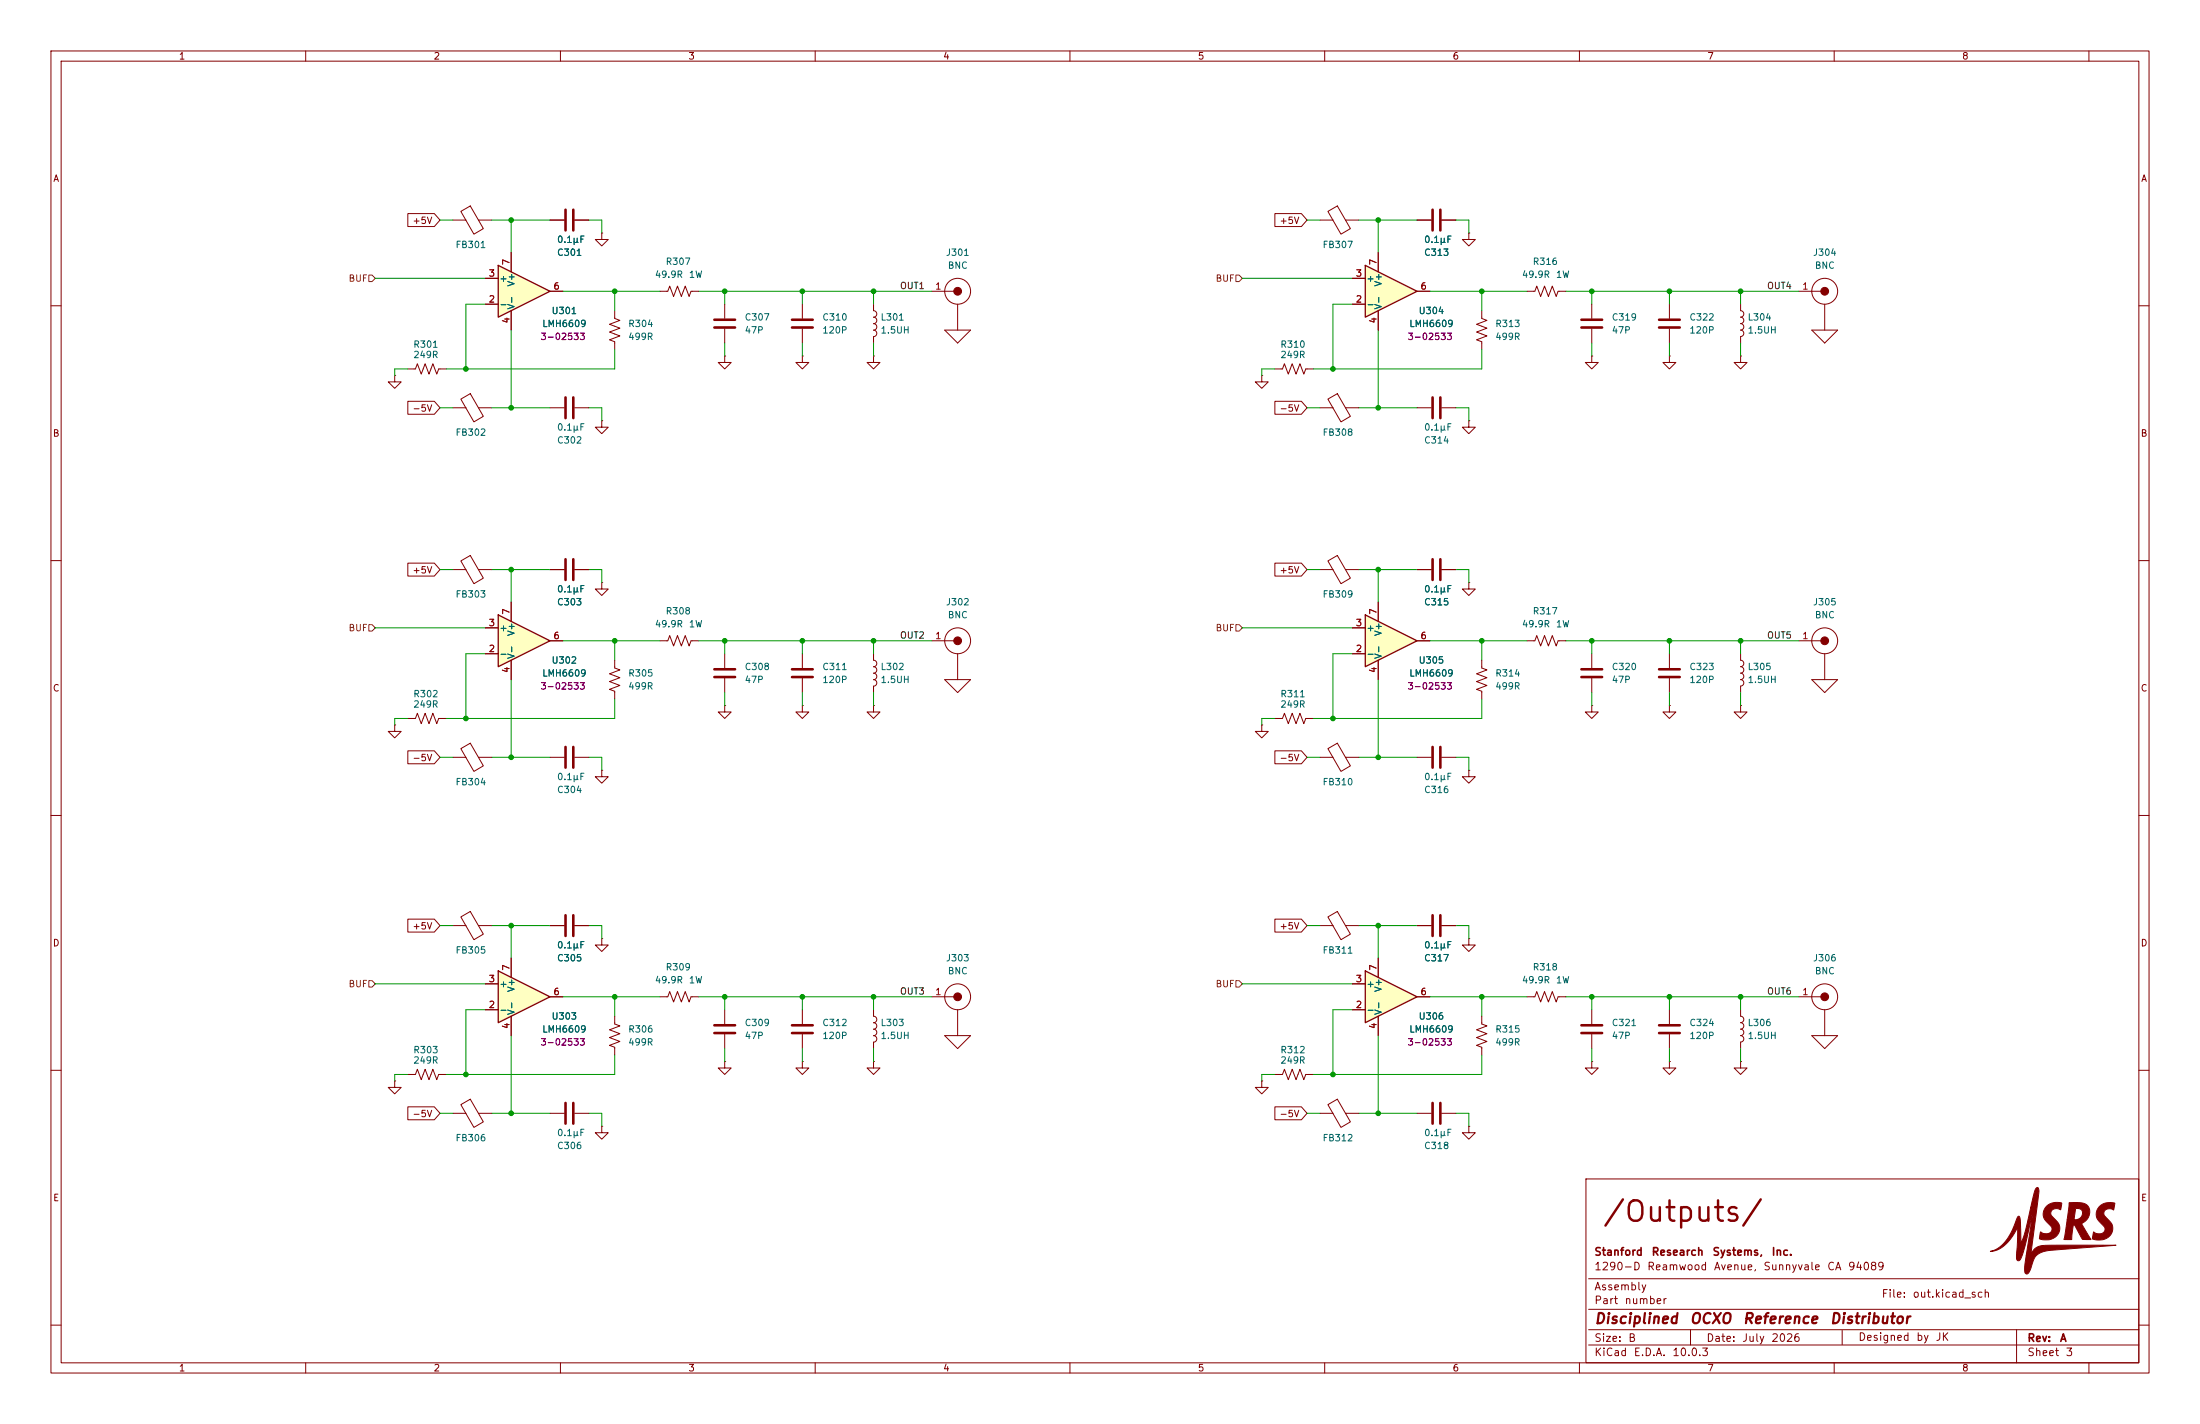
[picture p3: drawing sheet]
<svg xmlns="http://www.w3.org/2000/svg" width="432mm" height="279mm" viewBox="0 0 432 279" stroke-linecap="round" stroke-linejoin="round" font-family="sans-serif">
<g fill="none" stroke="#840000" stroke-width=".2">
<path d="M10 10h411.8v259.4h-411.8zM12 12h407.8v255.4h-407.8zM60 10v2M110 10v2M160 10v2M210 10v2M260 10v2M310 10v2M360 10v2M410 10v2M288.3 45.7v1.3h1.3l-1.3 1.3-1.3-1.3h1.3M288.3 45.7h.1"/>
<path d="M299.7 57.2h1.5l.4-1.1 .8 2.1 .7-2.1 .8 2.1 .8-2.1 .7 2.1 .4-1h1.5M327.7 59.7v2.8M341.6 59.7v1.3h.1a.63 .63 0 0 1 .6 .6 .63 .63 0 0 1-.7 .6h.1a.63 .63 0 0 1 .6 .7 .63 .63 0 0 1-.7 .6h.1a.63 .63 0 0 1 .6 .7 .63 .63 0 0 1-.7 .6h.1a.63 .63 0 0 1 .6 .7 .63 .63 0 0 1-.7 .5v1.3M353.1 57.2h5M358.1 59.7v5.1M10 60h2M260.6 78.3l1.9-1.1 2.5 4.5-1.8 1.1zM290.8 61v1.5l1 .4-2 .7 2 .8-2 .8 2 .7-2 .8 1 .4v1.5M327.7 69.9v1.2h1.2l-1.2 1.3-1.3-1.3h1.3M327.7 69.9h.1M327.7 64.5v2.8M341.6 69.9v1.2h1.3l-1.3 1.3-1.2-1.3h1.2"/>
<path d="M341.6 69.9h.1M355.6 64.8h5.1l-2.6 2.5zM419.8 60h2M259.1 80h2.5M264.1 80h2.6M10 110h2M419.8 110h2M299.7 125.7h1.5l.4-1 .8 2 .7-2 .8 2 .8-2 .7 2 .4-1h1.5M341.6 138.4v1.3h1.3l-1.3 1.3-1.2-1.3h1.2M341.6 138.4h.1M10 160h2M247.6 142.2v1.3h1.3l-1.3 1.3-1.2-1.3h1.2"/>
<path d="M247.6 142.2h.1M250.2 141h1.5l.4-1 .8 2 .7-2 .8 2 .7-2 .8 2 .4-1h1.5M419.8 160h2M260.6 179.9l1.9-1.1 2.5 4.5-1.8 1.1zM142.2 198.1v2.8M171.4 198.1v1.3a.64 .64 0 0 1 .7 .6 .64 .64 0 0 1-.7 .7M182.9 195.6h5.1M188 198.1v5.1M259.1 181.6h2.5M264.1 181.6h2.6M290.8 199.4v1.5l1 .4-2 .8 2 .7-2 .8 2 .7-2 .8 1 .4v1.5M299.7 195.6h1.5l.4-1 .8 2 .7-2 .8 2 .8-2 .7 2 .4-1h1.5"/>
<path d="M353.1 195.6h5M358.1 198.1v5.1M10 210h2M142.2 208.3v1.3h1.3l-1.3 1.2-1.2-1.2h1.2M142.2 208.3h.1M142.2 202.9v2.8M171.4 200.7a.64 .64 0 0 1 .7 .6 .64 .64 0 0 1-.7 .6 .64 .64 0 0 1 .7 .7 .64 .64 0 0 1-.7 .6 .64 .64 0 0 1 .7 .6 .64 .64 0 0 1-.7 .7v1.2M185.4 203.2h5.1l-2.5 2.5zM247.6 212.1v1.3h1.3l-1.3 1.2-1.2-1.2h1.2M247.6 212.1h.1M250.2 210.8h1.5l.4-1 .8 2 .7-2 .8 2 .7-2 .8 2 .4-1h1.5M278.1 218.4h2.8"/>
<path d="M283 218.4h2.7M355.6 203.2h5.1l-2.6 2.5zM419.8 210h2M288.3 221v1.3h1.3l-1.3 1.2-1.3-1.2h1.3M288.3 221h.1M311.3 231.3h108.5v36.1h-108.5zM10 260h2M311.8 256.9h108M311.8 250.9h108M419.8 260h2M60 267.4v2M110 267.4v2"/>
<path d="M160 267.4v2M210 267.4v2M260 267.4v2M310 267.4v2M311.8 263.9h108M311.8 260.9h108M331.8 260.9v3M360 267.4v2M361.6 261v2.8M395.8 260.9v6.5M410 267.4v2"/>
<circle cx="358.1" cy="57.1" r="2.54"/>
<circle cx="188" cy="195.6" r="2.54"/>
<circle cx="358.1" cy="195.6" r="2.54"/>
</g>
<g fill="#840000" stroke="#840000" stroke-width=".2">
<path d="M399.6 233.1l.4-.1 .2 .9-1.6 12.3a3.2 3.2 0 0 1 3.5-1.9h13.2l-7.8 .6a31.3 31.3 0 0 0-6.9 .8 3.4 3.4 0 0 0-1.9 2.9l-.1 .2a1.79 1.79 0 0 1-.8 1.2 1.2 1.2 0 0 1-.4-1.5l.3-2.2h.9h-.9l1.4-9.2-2 8.5a2.39 2.39 0 0 1-.9 1.8h-.2a3.1 3.1 0 0 1-.1-2.5l.1-4a8.1 8.1 0 0 1-4.6 4.6h-.8a6 6 0 0 0 4.2-3.8l1-2.5a.45 .45 0 0 1 .6-.5l.1 .9 .1 4.3a29.9 29.9 0 0 0 2-7h.5h-.5l.1-.6a8.3 8.3 0 0 1 .9-3.2z"/>
<path d="M412 236.8a3.1 3.1 0 0 1 3.1-.7l-.3 1.3a1.28 1.28 0 0 0-1.9 .5l.1 .5a4.8 4.8 0 0 1 1.7 2.5 2.68 2.68 0 0 1-3.5 2.3h-.2a.29 .29 0 0 1-.3-.1 .29 .29 0 0 1 0-.4l.2-1a1.41 1.41 0 0 0 2.3-.4 3.1 3.1 0 0 0-1.3-1.8 2.01 2.01 0 0 1 .1-2.7z"/>
<path d="M401.8 236.6a2.94 2.94 0 0 1 2.9-.5l-.2 1.3a1.13 1.13 0 0 0-1.3-.2 1.13 1.13 0 0 0-.6 1.1l.5 .7a2.29 2.29 0 0 1 1 2.7 2.29 2.29 0 0 1-2.4 1.6l-.8-.1a.43 .43 0 0 1-.6-.4l.3-1.1a1.38 1.38 0 0 0 2.1-.4 1.51 1.51 0 0 0-.9-1.4 2.1 2.1 0 0 1 0-3.3z"/>
<path d="M406.1 236a6.2 6.2 0 0 1 3.4 .3 2.27 2.27 0 0 1-1 3.8l1.9 3.1h-1.7l-1.5-2.8-.2-.1-.4 2.9h-1.5l.6-3.9h1.4a1.26 1.26 0 0 0 1.4-.5 1.26 1.26 0 0 0-.2-1.6l-.5-.1a.33 .33 0 0 0-.4 .1 .33 .33 0 0 0-.1 .4l-.2 1.7h-1.4z"/>
<circle cx="358.1" cy="195.6" r=".76"/>
<circle cx="188" cy="195.6" r=".76"/>
<circle cx="358.1" cy="57.1" r=".76"/>
</g>
<path d="M325.6 62.7h4.1M325.6 64.3h4.1M140.2 201.2h4.1M140.2 202.7h4.1M281.2 216.4v4.1M282.7 216.4v4.1" fill="none" stroke="#840000" stroke-width=".51"/>
<path d="M97.8 52.1l10.1 5.1-10.1 5z" fill="#ffffc2"/>
<path d="M97.8 52.1l10.1 5.1-10.1 5z" fill="none" stroke="#840000" stroke-width=".25"/>
<g fill="none" stroke="#840000" stroke-width=".2">
<path d="M95.2 59.7h2.6M95.2 54.6h2.6M100.3 49.5v3.8M107.9 57.2h2.6M118.1 45.7v1.3h1.3l-1.3 1.3-1.3-1.3h1.3M118.1 45.7h.1M259.1 43.2h2.5M260.6 41.5l1.9-1.1 2.5 4.5-1.8 1zM264.1 43.2h2.6M278.1 43.2h2.8M283 43.2h2.7M312.4 59.7v2.8"/>
<path d="M77.5 73.7v1.2h1.2l-1.2 1.3-1.3-1.3h1.3M77.5 73.7h.1M100.3 61v3.8M312.4 69.9v1.2h1.3l-1.3 1.3-1.3-1.3h1.3M312.4 69.9h.1M312.4 64.5v2.8M341.6 128.3v1.2h.1a.63 .63 0 0 1 .6 .7 .63 .63 0 0 1-.7 .6h.1a.63 .63 0 0 1 .6 .7 .63 .63 0 0 1-.7 .6h.1a.63 .63 0 0 1 .6 .7 .63 .63 0 0 1-.7 .5M341.6 133.4h.1a.63 .63 0 0 1 .6 .6 .63 .63 0 0 1-.7 .6M341.6 134.6v1.3M353.1 125.7h5M355.6 133.4h5.1l-2.6 2.5zM358.1 128.3v5.1"/>
<path d="M341.6 198.1v1.3h.1a.63 .63 0 0 1 .6 .7 .63 .63 0 0 1-.7 .6h.1a.63 .63 0 0 1 .6 .6 .63 .63 0 0 1-.7 .6h.1a.63 .63 0 0 1 .6 .7 .63 .63 0 0 1-.7 .6h.1a.63 .63 0 0 1 .6 .7 .63 .63 0 0 1-.7 .6v1.2M327.7 208.3v1.3h1.2l-1.2 1.2-1.3-1.2h1.3M327.7 208.3h.1"/>
<circle cx="358.1" cy="125.7" r="2.54"/>
</g>
<path d="M281.2 41.1v4.1M282.7 41.1v4.1M310.4 62.7h4.1M310.4 64.3h4.1" fill="none" stroke="#840000" stroke-width=".51"/>
<circle cx="358.1" cy="125.7" r=".76" fill="#840000" stroke="#840000" stroke-width=".2"/>
<path d="M268 52.1l10.1 5.1-10.1 5z" fill="#ffffc2"/>
<path d="M268 52.1l10.1 5.1-10.1 5z" fill="none" stroke="#840000" stroke-width=".25"/>
<g fill="none" stroke="#840000" stroke-width=".2">
<path d="M265.4 59.7h2.6M265.4 54.6h2.6M270.5 49.5v3.8M278.1 57.2h2.6M270.5 61v3.8M278.1 111.8h2.8M283 111.8h2.7M312.4 138.4v1.3h1.3l-1.3 1.3-1.3-1.3h1.3M312.4 138.4h.1M312.4 128.3v2.8M312.4 133.1v2.8M341.6 208.3v1.3h1.3l-1.3 1.2-1.2-1.2h1.2"/>
<path d="M341.6 208.3h.1"/>
</g>
<path d="M281.2 109.7v4.1M282.7 109.7v4.1M310.4 131.3h4.1M310.4 132.8h4.1" fill="none" stroke="#840000" stroke-width=".51"/>
<path d="M268 120.7l10.1 5-10.1 5.1z" fill="#ffffc2"/>
<path d="M268 120.7l10.1 5-10.1 5.1z" fill="none" stroke="#840000" stroke-width=".25"/>
<g fill="none" stroke="#840000" stroke-width=".2">
<path d="M278.1 80h2.8M283 80h2.7M288.3 82.6v1.2h1.3l-1.3 1.3-1.3-1.3h1.3M288.3 82.6h.1M259.1 111.8h2.5M260.6 110.1l1.9-1.1 2.5 4.4-1.8 1.1zM264.1 111.8h2.6M270.5 118.1v3.8M288.3 114.3v1.3h1.3l-1.3 1.2-1.3-1.2h1.3M288.3 114.3h.1M265.4 128.3h2.6M265.4 123.2h2.6"/>
<path d="M270.5 129.5v3.9M278.1 125.7h2.6M290.8 129.5v1.6l1 .3-2 .8 2 .8-2 .7 2 .8-2 .8 1 .3v1.6M327.7 138.4v1.3h1.2l-1.2 1.3-1.3-1.3h1.3M327.7 138.4h.1M327.7 128.3v2.8M327.7 133.1v2.8M278.1 148.6h2.8M283 148.6h2.7M288.3 151.1v1.3h1.3l-1.3 1.3-1.3-1.3h1.3M288.3 151.1h.1M288.3 184.2v1.2h1.3l-1.3 1.3-1.3-1.3h1.3"/>
<path d="M288.3 184.2h.1M327.7 198.1v2.8M327.7 202.9v2.8"/>
</g>
<path d="M281.2 78v4M282.7 78v4M325.6 131.3h4.1M325.6 132.8h4.1M281.2 146.6v4M282.7 146.6v4M325.6 201.2h4.1M325.6 202.7h4.1" fill="none" stroke="#840000" stroke-width=".51"/>
<path d="M268 190.5l10.1 5.1-10.1 5.1z" fill="#ffffc2"/>
<path d="M268 190.5l10.1 5.1-10.1 5.1z" fill="none" stroke="#840000" stroke-width=".25"/>
<g fill="none" stroke="#840000" stroke-width=".2">
<path d="M88.9 43.2h2.5M90.4 41.5l1.9-1.1 2.6 4.5-1.9 1zM93.9 43.2h2.6M129.5 57.2h1.6l.3-1.1 .8 2.1 .8-2.1 .7 2.1 .8-2.1 .8 2.1 .3-1h1.6M142.2 59.7v2.8M157.5 59.7v2.8M171.4 59.7v1.3a.64 .64 0 0 1 .7 .6 .64 .64 0 0 1-.7 .6 .64 .64 0 0 1 .7 .7 .64 .64 0 0 1-.7 .6 .64 .64 0 0 1 .7 .6 .64 .64 0 0 1-.7 .7 .64 .64 0 0 1 .7 .6 .64 .64 0 0 1-.7 .6v1.3M182.9 57.2h5.1M188 59.7v5.1M80 72.4h1.5l.4-1 .8 2 .7-2 .8 2 .8-2 .7 2 .4-1h1.5M90.4 78.3l1.9-1.1 2.6 4.5-1.9 1.1zM120.6 61v1.5l1.1 .4-2.1 .7 2.1 .8-2.1 .8 2.1 .7-2.1 .8 1 .4v1.5"/>
<path d="M142.2 69.9v1.2h1.3l-1.3 1.3-1.2-1.3h1.2M142.2 69.9h.1M142.2 64.5v2.8M157.5 69.9v1.2h1.2l-1.2 1.3-1.3-1.3h1.3M157.5 69.9h.1M157.5 64.5v2.8M171.4 69.9v1.2h1.3l-1.3 1.3-1.2-1.3h1.2M171.4 69.9h.1M185.4 64.8h5.1l-2.5 2.5zM247.6 73.7v1.2h1.3l-1.3 1.3-1.2-1.3h1.2M247.6 73.7h.1M250.2 72.4h1.5l.4-1 .8 2 .7-2 .8 2 .7-2 .8 2 .4-1h1.5"/>
<path d="M88.9 80h2.5M93.9 80h2.6M107.9 80h2.8M112.8 80h2.8M118.1 82.6v1.2h1.3l-1.3 1.3-1.3-1.3h1.3M118.1 82.6h.1M120.6 129.5v1.6l1.1 .3-2.1 .8 2.1 .8-2.1 .7 2.1 .8-2.1 .8 1 .3v1.6M129.5 125.7h1.6l.3-1 .8 2 .8-2 .7 2 .8-2 .8 2 .3-1h1.6M142.2 138.4v1.3h1.3l-1.3 1.3-1.2-1.3h1.2M142.2 138.4h.1M142.2 128.3v2.8M142.2 133.1v2.8"/>
<path d="M157.5 138.4v1.3h1.2l-1.2 1.3-1.3-1.3h1.3M157.5 138.4h.1M157.5 128.3v2.8M157.5 133.1v2.8M171.4 138.4v1.3h1.3l-1.3 1.3-1.2-1.3h1.2M171.4 138.4h.1M171.4 128.3v1.2a.64 .64 0 0 1 .7 .7 .64 .64 0 0 1-.7 .6 .64 .64 0 0 1 .7 .7 .64 .64 0 0 1-.7 .6 .64 .64 0 0 1 .7 .6 .64 .64 0 0 1-.7 .7 .64 .64 0 0 1 .7 .6 .64 .64 0 0 1-.7 .6v1.3M182.9 125.7h5.1M185.4 133.4h5.1l-2.5 2.5zM188 128.3v5.1M88.9 148.6h2.5M90.4 146.9l1.9-1.1 2.6 4.5-1.9 1.1z"/>
<path d="M93.9 148.6h2.6M107.9 148.6h2.8M112.8 148.6h2.8M118.1 151.1v1.3h1.3l-1.3 1.3-1.3-1.3h1.3M118.1 151.1h.1M259.1 148.6h2.5M260.6 146.9l1.9-1.1 2.5 4.5-1.8 1.1zM264.1 148.6h2.6M90.4 179.9l1.9-1.1 2.6 4.5-1.9 1.1zM88.9 181.6h2.5M93.9 181.6h2.6M107.9 181.6h2.8"/>
<path d="M112.8 181.6h2.8M118.1 184.2v1.2h1.3l-1.3 1.3-1.3-1.3h1.3M118.1 184.2h.1M265.4 198.1h2.6M265.4 193h2.6M270.5 188v3.8M270.5 199.4v3.8M278.1 195.6h2.6M278.1 181.6h2.8M283 181.6h2.7M312.4 198.1v2.8M77.5 212.1v1.3h1.2l-1.2 1.2-1.3-1.2h1.3"/>
<path d="M77.5 212.1h.1M80 210.8h1.5l.4-1 .8 2 .7-2 .8 2 .8-2 .7 2 .4-1h1.5M88.9 218.4h2.5M90.4 216.7l1.9-1 2.6 4.4-1.9 1.1zM93.9 218.4h2.6M107.9 218.4h2.8M112.8 218.4h2.8M259.1 218.4h2.5M260.6 216.7l1.9-1 2.5 4.4-1.8 1.1zM264.1 218.4h2.6M312.4 208.3v1.3h1.3l-1.3 1.2-1.3-1.2h1.3M312.4 208.3h.1"/>
<path d="M312.4 202.9v2.8M118.1 221v1.3h1.3l-1.3 1.2-1.3-1.2h1.3M118.1 221h.1"/>
<circle cx="188" cy="57.1" r="2.54"/>
<circle cx="188" cy="125.7" r="2.54"/>
</g>
<g fill="none" stroke="#840000" stroke-width=".51">
<path d="M111 78v4M112.5 78v4M140.2 62.7h4.1M140.2 64.3h4.1M155.4 62.7h4.1M155.4 64.3h4.1M140.2 131.3h4.1M140.2 132.8h4.1M155.4 131.3h4.1M155.4 132.8h4.1M111 146.6v4M112.5 146.6v4"/>
<path d="M111 179.6v4M112.5 179.6v4M281.2 179.6v4M282.7 179.6v4M111 216.4v4.1M112.5 216.4v4.1M310.4 201.2h4.1M310.4 202.7h4.1"/>
</g>
<g fill="#840000" stroke="#840000" stroke-width=".2">
<circle cx="188" cy="57.1" r=".76"/>
<circle cx="188" cy="125.7" r=".76"/>
</g>
<path d="M97.8 190.5l10.1 5.1-10.1 5.1z" fill="#ffffc2"/>
<path d="M97.8 190.5l10.1 5.1-10.1 5.1z" fill="none" stroke="#840000" stroke-width=".25"/>
<g fill="none" stroke="#840000" stroke-width=".2">
<path d="M107.9 43.2h2.8M112.8 43.2h2.8M88.9 111.8h2.5M90.4 110.1l1.9-1.1 2.6 4.4-1.9 1.1zM93.9 111.8h2.6M107.9 111.8h2.8M112.8 111.8h2.8M118.1 114.3v1.3h1.3l-1.3 1.2-1.3-1.2h1.3M118.1 114.3h.1M77.5 142.2v1.3h1.2l-1.2 1.3-1.3-1.3h1.3M77.5 142.2h.1M80 141h1.5l.4-1 .8 2 .7-2 .8 2 .8-2 .7 2 .4-1h1.5"/>
<path d="M95.2 198.1h2.6M95.2 193h2.6M100.3 188v3.8M100.3 199.4v3.8M107.9 195.6h2.6"/>
</g>
<path d="M111 41.1v4.1M112.5 41.1v4.1M111 109.7v4.1M112.5 109.7v4.1" fill="none" stroke="#840000" stroke-width=".51"/>
<path d="M97.8 120.7l10.1 5-10.1 5.1z" fill="#ffffc2"/>
<path d="M97.8 120.7l10.1 5-10.1 5.1z" fill="none" stroke="#840000" stroke-width=".25"/>
<g fill="none" stroke="#840000" stroke-width=".2">
<path d="M80 41.9h5.2l1.2 1.3-1.2 1.3h-5.2zM95.2 59.7h2.6M95.2 54.6h2.6M100.3 49.5v3.8M107.9 43.2h2.8M107.9 57.2h2.6M112.8 43.2h2.8M250.2 41.9h5.2l1.1 1.3-1.1 1.3h-5.2zM265.4 59.7h2.6M265.4 54.6h2.6M270.5 49.5v3.8M278.1 43.2h2.8"/>
<path d="M278.1 57.2h2.6M283 43.2h2.7M80 78.7h5.2l1.2 1.3-1.2 1.3h-5.2zM100.3 61v3.8M250.2 78.7h5.2l1.1 1.3-1.1 1.3h-5.2zM270.5 61v3.8M80 110.5h5.2l1.2 1.3-1.2 1.2h-5.2zM100.3 118.1v3.8M107.9 111.8h2.8M112.8 111.8h2.8M250.2 110.5h5.2l1.1 1.3-1.1 1.2h-5.2zM270.5 118.1v3.8"/>
<path d="M278.1 111.8h2.8M283 111.8h2.7M95.2 128.3h2.6M95.2 123.2h2.6M100.3 129.5v3.9M107.9 125.7h2.6M265.4 128.3h2.6M265.4 123.2h2.6M270.5 129.5v3.9M278.1 125.7h2.6M80 147.3h5.2l1.2 1.3-1.2 1.3h-5.2zM250.2 147.3h5.2l1.1 1.3-1.1 1.3h-5.2z"/>
<path d="M80 180.3h5.2l1.2 1.3-1.2 1.3h-5.2zM95.2 198.1h2.6M95.2 193h2.6M100.3 188v3.8M100.3 199.4v3.8M107.9 195.6h2.6M107.9 181.6h2.8M112.8 181.6h2.8M120.6 199.4v1.5l1.1 .4-2.1 .8 2.1 .7-2.1 .8 2.1 .7-2.1 .8 1 .4v1.5M129.5 195.6h1.6l.3-1 .8 2 .8-2 .7 2 .8-2 .8 2 .3-1h1.6M157.5 198.1v2.8M250.2 180.3h5.2l1.1 1.3-1.1 1.3h-5.2z"/>
<path d="M265.4 198.1h2.6M265.4 193h2.6M270.5 188v3.8M270.5 199.4v3.8M278.1 195.6h2.6M278.1 181.6h2.8M283 181.6h2.7M80 217.2h5.2l1.2 1.2-1.2 1.3h-5.2zM157.5 208.3v1.3h1.2l-1.2 1.2-1.3-1.2h1.3M157.5 208.3h.1M157.5 202.9v2.8M171.4 208.3v1.3h1.3l-1.3 1.2-1.2-1.2h1.2"/>
<path d="M171.4 208.3h.1M250.2 217.2h5.2l1.1 1.2-1.1 1.3h-5.2z"/>
</g>
<path d="M155.4 201.2h4.1M155.4 202.7h4.1" fill="none" stroke="#840000" stroke-width=".51"/>
<path d="M72.4 54h.6l.7 .6-.7 .6h-.6zM242.6 54h.6l.6 .6-.6 .6h-.6zM72.4 122.6h.6l.7 .6-.7 .6h-.6zM242.6 122.6h.6l.6 .6-.6 .6h-.6zM72.4 192.4h.6l.7 .6-.7 .7h-.6zM242.6 192.4h.6l.6 .6-.6 .7h-.6z" fill="none" stroke="#725600" stroke-width=".2"/>
<g fill="none" stroke="#009600" stroke-width=".2">
<path d="M73.7 54.6h21.5M86.4 43.2h2.5M95.2 59.7h-3.8v12.7M96.5 43.2h11.4M100.3 43.2v6.3M110.5 57.2h19M115.6 43.2h2.5v2.5M120.6 57.2v3.8M137.2 57.2h45.7M142.2 57.2v2.5M157.5 57.2v2.5M171.4 57.2v2.5"/>
<path d="M243.8 54.6h21.6M256.5 43.2h2.6M265.4 59.7h-3.8v12.7M266.7 43.2h11.4M270.5 43.2v6.3M280.7 57.2h19M285.7 43.2h2.6v2.5M290.8 57.2v3.8M307.3 57.2h45.8M312.4 57.2v2.5M327.7 57.2v2.5M341.6 57.2v2.5"/>
<path d="M80 72.4h-2.5v1.3M100.3 64.8v15.2M120.6 68.6v3.8h-33M142.2 67.3v2.6M157.5 67.3v2.6M171.4 67.3v2.6M250.2 72.4h-2.6v1.3M270.5 64.8v15.2M290.8 68.6v3.8h-33M312.4 67.3v2.6M327.7 67.3v2.6M341.6 67.3v2.6"/>
<path d="M86.4 80h2.5M96.5 80h11.4M115.6 80h2.5v2.6M256.5 80h2.6M266.7 80h11.4M285.7 80h2.6v2.6M86.4 111.8h2.5M96.5 111.8h11.4M100.3 111.8v6.3M115.6 111.8h2.5v2.5M256.5 111.8h2.6M266.7 111.8h11.4"/>
<path d="M270.5 111.8v6.3M285.7 111.8h2.6v2.5M73.7 123.2h21.5M95.2 128.3h-3.8v12.7M100.3 133.4v15.2M110.5 125.7h19M120.6 137.2v3.8h-33M120.6 125.7v3.8M137.2 125.7h45.7M142.2 125.7v2.6M142.2 135.9v2.5M157.5 125.7v2.6"/>
<path d="M157.5 135.9v2.5M171.4 125.7v2.6M171.4 135.9v2.5M243.8 123.2h21.6M265.4 128.3h-3.8v12.7M270.5 133.4v15.2M280.7 125.7h19M290.8 137.2v3.8h-33M290.8 125.7v3.8M307.3 125.7h45.8M312.4 125.7v2.6M312.4 135.9v2.5"/>
<path d="M327.7 125.7v2.6M327.7 135.9v2.5M341.6 125.7v2.6M341.6 135.9v2.5M80 141h-2.5v1.2M86.4 148.6h2.5M96.5 148.6h11.4M115.6 148.6h2.5v2.5M250.2 141h-2.6v1.2M256.5 148.6h2.6M266.7 148.6h11.4M285.7 148.6h2.6v2.5"/>
<path d="M73.7 193h21.5M86.4 181.6h2.5M95.2 198.1h-3.8v12.7M96.5 181.6h11.4M100.3 181.6v6.4M110.5 195.6h19M115.6 181.6h2.5v2.6M120.6 195.6v3.8M137.2 195.6h45.7M142.2 195.6v2.5M157.5 195.6v2.5M171.4 195.6v2.5"/>
<path d="M243.8 193h21.6M256.5 181.6h2.6M265.4 198.1h-3.8v12.7M266.7 181.6h11.4M270.5 181.6v6.4M280.7 195.6h19M285.7 181.6h2.6v2.6M290.8 195.6v3.8M307.3 195.6h45.8M312.4 195.6v2.5M327.7 195.6v2.5M341.6 195.6v2.5"/>
<path d="M80 210.8h-2.5v1.3M86.4 218.4h2.5M96.5 218.4h11.4M100.3 203.2v15.2M115.6 218.4h2.5v2.6M120.6 207v3.8h-33M142.2 205.7v2.6M157.5 205.7v2.6M171.4 205.7v2.6M250.2 210.8h-2.6v1.3M256.5 218.4h2.6M266.7 218.4h11.4"/>
<path d="M270.5 203.2v15.2M285.7 218.4h2.6v2.6M290.8 207v3.8h-33M312.4 205.7v2.6M327.7 205.7v2.6M341.6 205.7v2.6"/>
</g>
<g fill="#009600" stroke="#009600" stroke-width=".2">
<circle cx="270.5" cy="111.8" r=".46"/>
<circle cx="341.6" cy="57.2" r=".46"/>
<circle cx="312.4" cy="57.2" r=".46"/>
<circle cx="290.8" cy="57.2" r=".46"/>
<circle cx="327.7" cy="57.2" r=".46"/>
<circle cx="341.6" cy="195.6" r=".46"/>
<circle cx="327.7" cy="125.7" r=".46"/>
<circle cx="312.4" cy="125.7" r=".46"/>
<circle cx="341.6" cy="125.7" r=".46"/>
<circle cx="290.8" cy="125.7" r=".46"/>
<circle cx="270.5" cy="218.4" r=".46"/>
<circle cx="261.6" cy="210.8" r=".46"/>
<circle cx="270.5" cy="181.6" r=".46"/>
<circle cx="270.5" cy="80" r=".46"/>
<circle cx="261.6" cy="72.4" r=".46"/>
<circle cx="270.5" cy="43.2" r=".46"/>
<circle cx="270.5" cy="148.6" r=".46"/>
<circle cx="261.6" cy="141" r=".46"/>
<circle cx="290.8" cy="195.6" r=".46"/>
<circle cx="312.4" cy="195.6" r=".46"/>
<circle cx="327.7" cy="195.6" r=".46"/>
<circle cx="171.4" cy="57.2" r=".46"/>
<circle cx="157.5" cy="57.2" r=".46"/>
<circle cx="142.2" cy="57.2" r=".46"/>
<circle cx="171.4" cy="125.7" r=".46"/>
<circle cx="157.5" cy="125.7" r=".46"/>
<circle cx="142.2" cy="125.7" r=".46"/>
<circle cx="91.4" cy="210.8" r=".46"/>
<circle cx="100.3" cy="218.4" r=".46"/>
<circle cx="100.3" cy="148.6" r=".46"/>
<circle cx="91.4" cy="141" r=".46"/>
<circle cx="100.3" cy="111.8" r=".46"/>
<circle cx="120.6" cy="125.7" r=".46"/>
<circle cx="100.3" cy="181.6" r=".46"/>
<circle cx="157.5" cy="195.6" r=".46"/>
<circle cx="120.6" cy="195.6" r=".46"/>
<circle cx="171.4" cy="195.6" r=".46"/>
<circle cx="142.2" cy="195.6" r=".46"/>
<circle cx="120.6" cy="57.2" r=".46"/>
<circle cx="91.4" cy="72.4" r=".46"/>
<circle cx="100.3" cy="80" r=".46"/>
<circle cx="100.3" cy="43.2" r=".46"/>
</g>
<text font-size="4" fill="#840000" x="314.3" y="240.7">/Outputs/</text>
<g font-size="2" fill="#840000">
<text x="312.8" y="260.2">Disciplined</text>
<text x="331.5" y="260.2">OCXO</text>
<text x="341.9" y="260.2">Reference</text>
<text x="359" y="260.2">Distributor</text>
</g>
<g font-size="1.5" fill="#840000">
<text x="312.8" y="246.7">Stanford</text>
<text x="312.8" y="249.6">1290-D</text>
<text x="323.2" y="249.6">Reamwood</text>
<text x="324" y="246.7">Research</text>
<text x="336" y="246.7">Systems,</text>
<text x="336.3" y="249.6">Avenue,</text>
<text x="346" y="249.6">Sunnyvale</text>
<text x="347.6" y="246.7">Inc.</text>
<text x="358.5" y="249.6">CA</text>
<text x="362.6" y="249.6">94089</text>
<text x="312.8" y="256.2">Part</text>
<text x="312.8" y="253.5">Assembly</text>
<text x="318.7" y="256.2">number</text>
<text x="369.2" y="255">File:</text>
<text x="375.3" y="255">out.kicad_sch</text>
<text x="312.8" y="263.6">Size:</text>
<text x="319.5" y="263.6">B</text>
<text x="334.8" y="263.6">Date:</text>
<text x="341.8" y="263.6">July</text>
<text x="347.5" y="263.6">2026</text>
<text x="364.6" y="263.5">Designed</text>
<text x="376" y="263.5">by</text>
<text x="379.8" y="263.5">JK</text>
<text x="397.8" y="263.6">Rev:</text>
<text x="404.2" y="263.6">A</text>
<text x="312.8" y="266.4">KiCad</text>
<text x="320.5" y="266.4">E.D.A.</text>
<text x="328.1" y="266.4">10.0.3</text>
<text x="397.8" y="266.4">Sheet</text>
<text x="405.3" y="266.4">3</text>
</g>
<g font-size="1.3" fill="#840000">
<text x="35" y="12">1</text>
<text x="85" y="12">2</text>
<text x="135" y="12">3</text>
<text x="185" y="12">4</text>
<text x="235" y="12">5</text>
<text x="285" y="12">6</text>
<text x="335" y="12">7</text>
<text x="385" y="12">8</text>
<text x="10.3" y="36">A</text>
<text x="420.1" y="36">A</text>
<text x="80.9" y="44.2">+5V</text>
<text x="251" y="44.2">+5V</text>
<text x="80.9" y="81.1">-5V</text>
<text x="251" y="81.1">-5V</text>
<text x="10.3" y="86">B</text>
<text x="420.1" y="86">B</text>
<text x="80.9" y="112.8">+5V</text>
<text x="251" y="112.8">+5V</text>
<text x="10.3" y="136">C</text>
<text x="420.1" y="136">C</text>
<text x="80.9" y="149.7">-5V</text>
<text x="251" y="149.7">-5V</text>
<text x="10.3" y="186">D</text>
<text x="80.9" y="182.7">+5V</text>
<text x="251" y="182.7">+5V</text>
<text x="420.1" y="186">D</text>
<text x="80.9" y="219.5">-5V</text>
<text x="251" y="219.5">-5V</text>
<text x="10.3" y="236">E</text>
<text x="420.1" y="236">E</text>
<text x="35" y="269.4">1</text>
<text x="85" y="269.4">2</text>
<text x="135" y="269.4">3</text>
<text x="185" y="269.4">4</text>
<text x="235" y="269.4">5</text>
<text x="285" y="269.4">6</text>
<text x="335" y="269.4">7</text>
<text x="385" y="269.4">8</text>
</g>
<g font-size="1.3" fill="#006464">
<text x="109.2" y="48">0.1μF</text>
<text x="279.4" y="48">0.1μF</text>
<text x="89.3" y="49">FB301</text>
<text x="109.2" y="50.5">C301</text>
<text x="130.5" y="52.3">R307</text>
<text x="185.6" y="50.5">J301</text>
<text x="185.9" y="53">BNC</text>
<text x="259.5" y="49">FB307</text>
<text x="279.4" y="50.5">C313</text>
<text x="300.7" y="52.3">R316</text>
<text x="355.7" y="50.5">J304</text>
<text x="356.1" y="53">BNC</text>
<text x="97.9" y="55.6">+</text>
<text x="101.3" y="56.3" transform="rotate(-90 101.3 56.3)">V+</text>
<text x="128.4" y="54.8">49.9R</text>
<text x="135.1" y="54.8">1W</text>
<text x="268.1" y="55.6">+</text>
<text x="271.5" y="56.3" transform="rotate(-90 271.5 56.3)">V+</text>
<text x="298.6" y="54.8">49.9R</text>
<text x="305.3" y="54.8">1W</text>
<text x="97.9" y="60.7">-</text>
<text x="101.3" y="60.8" transform="rotate(-90 101.3 60.8)">V-</text>
<text x="106.3" y="64.5">LMH6609</text>
<text x="108.2" y="61.9">U301</text>
<text x="123.2" y="64.5">R304</text>
<text x="146.1" y="63.2">C307</text>
<text x="146.1" y="65.7">47P</text>
<text x="161.3" y="63.2">C310</text>
<text x="161.3" y="65.7">120P</text>
<text x="172.7" y="63.2">L301</text>
<text x="172.7" y="65.7">1.5UH</text>
<text x="268.1" y="60.7">-</text>
<text x="271.5" y="60.8" transform="rotate(-90 271.5 60.8)">V-</text>
<text x="276.5" y="64.5">LMH6609</text>
<text x="278.3" y="61.9">U304</text>
<text x="293.4" y="64.5">R313</text>
<text x="316.2" y="63.2">C319</text>
<text x="316.2" y="65.7">47P</text>
<text x="331.5" y="63.2">C322</text>
<text x="331.5" y="65.7">120P</text>
<text x="342.9" y="63.2">L304</text>
<text x="342.9" y="65.7">1.5UH</text>
<text x="81" y="68.5">R301</text>
<text x="81" y="70.6">249R</text>
<text x="123.2" y="67">499R</text>
<text x="251.2" y="68.5">R310</text>
<text x="251.2" y="70.6">249R</text>
<text x="293.4" y="67">499R</text>
<text x="89.3" y="85.8">FB302</text>
<text x="109.2" y="87.3">C302</text>
<text x="109.2" y="84.8">0.1μF</text>
<text x="259.5" y="85.8">FB308</text>
<text x="279.4" y="87.3">C314</text>
<text x="279.4" y="84.8">0.1μF</text>
<text x="89.3" y="117.6">FB303</text>
<text x="109.2" y="119.1">C303</text>
<text x="109.2" y="116.5">0.1μF</text>
<text x="185.6" y="119.1">J302</text>
<text x="259.5" y="117.6">FB309</text>
<text x="279.4" y="119.1">C315</text>
<text x="279.4" y="116.5">0.1μF</text>
<text x="355.7" y="119.1">J305</text>
<text x="97.9" y="124.2">+</text>
<text x="101.3" y="124.9" transform="rotate(-90 101.3 124.9)">V+</text>
<text x="128.4" y="123.4">49.9R</text>
<text x="130.5" y="120.9">R308</text>
<text x="135.1" y="123.4">1W</text>
<text x="185.9" y="121.6">BNC</text>
<text x="268.1" y="124.2">+</text>
<text x="271.5" y="124.9" transform="rotate(-90 271.5 124.9)">V+</text>
<text x="298.6" y="123.4">49.9R</text>
<text x="300.7" y="120.9">R317</text>
<text x="305.3" y="123.4">1W</text>
<text x="356.1" y="121.6">BNC</text>
<text x="97.9" y="129.2">-</text>
<text x="101.3" y="129.4" transform="rotate(-90 101.3 129.4)">V-</text>
<text x="108.2" y="130.5">U302</text>
<text x="146.1" y="131.8">C308</text>
<text x="161.3" y="131.8">C311</text>
<text x="172.7" y="131.8">L302</text>
<text x="268.1" y="129.2">-</text>
<text x="271.5" y="129.4" transform="rotate(-90 271.5 129.4)">V-</text>
<text x="278.3" y="130.5">U305</text>
<text x="316.2" y="131.8">C320</text>
<text x="331.5" y="131.8">C323</text>
<text x="342.9" y="131.8">L305</text>
<text x="81" y="137.1">R302</text>
<text x="106.3" y="133.1">LMH6609</text>
<text x="123.2" y="133.1">R305</text>
<text x="123.2" y="135.6">499R</text>
<text x="146.1" y="134.3">47P</text>
<text x="161.3" y="134.3">120P</text>
<text x="172.7" y="134.3">1.5UH</text>
<text x="251.2" y="137.1">R311</text>
<text x="276.5" y="133.1">LMH6609</text>
<text x="293.4" y="133.1">R314</text>
<text x="293.4" y="135.6">499R</text>
<text x="316.2" y="134.3">47P</text>
<text x="331.5" y="134.3">120P</text>
<text x="342.9" y="134.3">1.5UH</text>
<text x="81" y="139.1">249R</text>
<text x="251.2" y="139.1">249R</text>
<text x="89.3" y="154.4">FB304</text>
<text x="109.2" y="155.9">C304</text>
<text x="109.2" y="153.4">0.1μF</text>
<text x="259.5" y="154.4">FB310</text>
<text x="279.4" y="155.9">C316</text>
<text x="279.4" y="153.4">0.1μF</text>
<text x="89.3" y="187.4">FB305</text>
<text x="109.2" y="188.9">C305</text>
<text x="109.2" y="186.4">0.1μF</text>
<text x="130.5" y="190.7">R309</text>
<text x="185.6" y="188.9">J303</text>
<text x="185.9" y="191.5">BNC</text>
<text x="259.5" y="187.4">FB311</text>
<text x="279.4" y="188.9">C317</text>
<text x="279.4" y="186.4">0.1μF</text>
<text x="300.7" y="190.7">R318</text>
<text x="355.7" y="188.9">J306</text>
<text x="356.1" y="191.5">BNC</text>
<text x="97.9" y="194">+</text>
<text x="101.3" y="194.8" transform="rotate(-90 101.3 194.8)">V+</text>
<text x="128.4" y="193.2">49.9R</text>
<text x="135.1" y="193.2">1W</text>
<text x="268.1" y="194">+</text>
<text x="271.5" y="194.8" transform="rotate(-90 271.5 194.8)">V+</text>
<text x="298.6" y="193.2">49.9R</text>
<text x="305.3" y="193.2">1W</text>
<text x="97.9" y="199.1">-</text>
<text x="101.3" y="199.3" transform="rotate(-90 101.3 199.3)">V-</text>
<text x="106.3" y="202.9">LMH6609</text>
<text x="108.2" y="200.4">U303</text>
<text x="123.2" y="202.9">R306</text>
<text x="146.1" y="201.6">C309</text>
<text x="161.3" y="201.6">C312</text>
<text x="172.7" y="201.6">L303</text>
<text x="268.1" y="199.1">-</text>
<text x="271.5" y="199.3" transform="rotate(-90 271.5 199.3)">V-</text>
<text x="276.5" y="202.9">LMH6609</text>
<text x="278.3" y="200.4">U306</text>
<text x="293.4" y="202.9">R315</text>
<text x="316.2" y="201.6">C321</text>
<text x="331.5" y="201.6">C324</text>
<text x="342.9" y="201.6">L306</text>
<text x="81" y="207">R303</text>
<text x="81" y="209">249R</text>
<text x="123.2" y="205.4">499R</text>
<text x="146.1" y="204.2">47P</text>
<text x="161.3" y="204.2">120P</text>
<text x="172.7" y="204.2">1.5UH</text>
<text x="251.2" y="207">R312</text>
<text x="251.2" y="209">249R</text>
<text x="293.4" y="205.4">499R</text>
<text x="316.2" y="204.2">47P</text>
<text x="331.5" y="204.2">120P</text>
<text x="342.9" y="204.2">1.5UH</text>
<text x="89.3" y="224.2">FB306</text>
<text x="109.2" y="225.8">C306</text>
<text x="109.2" y="223.2">0.1μF</text>
<text x="259.5" y="224.2">FB312</text>
<text x="279.4" y="225.8">C318</text>
<text x="279.4" y="223.2">0.1μF</text>
</g>
<g font-size="1.3" fill="#a90000">
<text x="100.3" y="52.1" transform="rotate(-90 100.3 52.1)">7</text>
<text x="270.5" y="52.1" transform="rotate(-90 270.5 52.1)">7</text>
<text x="95.8" y="59.7">2</text>
<text x="95.8" y="54.6">3</text>
<text x="108.5" y="57.1">6</text>
<text x="183.4" y="57.1">1</text>
<text x="266" y="59.7">2</text>
<text x="266" y="54.6">3</text>
<text x="278.7" y="57.1">6</text>
<text x="353.6" y="57.1">1</text>
<text x="100.3" y="63.6" transform="rotate(-90 100.3 63.6)">4</text>
<text x="270.5" y="63.6" transform="rotate(-90 270.5 63.6)">4</text>
<text x="95.8" y="123.2">3</text>
<text x="100.3" y="120.7" transform="rotate(-90 100.3 120.7)">7</text>
<text x="108.5" y="125.7">6</text>
<text x="183.4" y="125.7">1</text>
<text x="266" y="123.2">3</text>
<text x="270.5" y="120.7" transform="rotate(-90 270.5 120.7)">7</text>
<text x="278.7" y="125.7">6</text>
<text x="353.6" y="125.7">1</text>
<text x="95.8" y="128.2">2</text>
<text x="266" y="128.2">2</text>
<text x="100.3" y="132.2" transform="rotate(-90 100.3 132.2)">4</text>
<text x="270.5" y="132.2" transform="rotate(-90 270.5 132.2)">4</text>
<text x="100.3" y="190.6" transform="rotate(-90 100.3 190.6)">7</text>
<text x="270.5" y="190.6" transform="rotate(-90 270.5 190.6)">7</text>
<text x="95.8" y="193">3</text>
<text x="108.5" y="195.6">6</text>
<text x="183.4" y="195.6">1</text>
<text x="266" y="193">3</text>
<text x="278.7" y="195.6">6</text>
<text x="353.6" y="195.6">1</text>
<text x="95.8" y="198.1">2</text>
<text x="100.3" y="202" transform="rotate(-90 100.3 202)">4</text>
<text x="266" y="198.1">2</text>
<text x="270.5" y="202" transform="rotate(-90 270.5 202)">4</text>
</g>
<g font-size="1.3" fill="#725600">
<text x="68.3" y="55.6">BUF</text>
<text x="238.5" y="55.6">BUF</text>
<text x="68.3" y="124.2">BUF</text>
<text x="238.5" y="124.2">BUF</text>
<text x="68.3" y="194">BUF</text>
<text x="238.5" y="194">BUF</text>
</g>
<g font-size="1.3" fill="#0f0f0f">
<text x="176.5" y="57">OUT1</text>
<text x="346.7" y="57">OUT4</text>
<text x="176.5" y="125.6">OUT2</text>
<text x="346.7" y="125.6">OUT5</text>
<text x="176.5" y="195.5">OUT3</text>
<text x="346.7" y="195.5">OUT6</text>
</g>
<g font-size="1.3" fill="#840084">
<text x="106" y="67">3-02533</text>
<text x="276.2" y="67">3-02533</text>
<text x="106" y="135.6">3-02533</text>
<text x="276.2" y="135.6">3-02533</text>
<text x="106" y="205.4">3-02533</text>
<text x="276.2" y="205.4">3-02533</text>
</g>
</svg>
